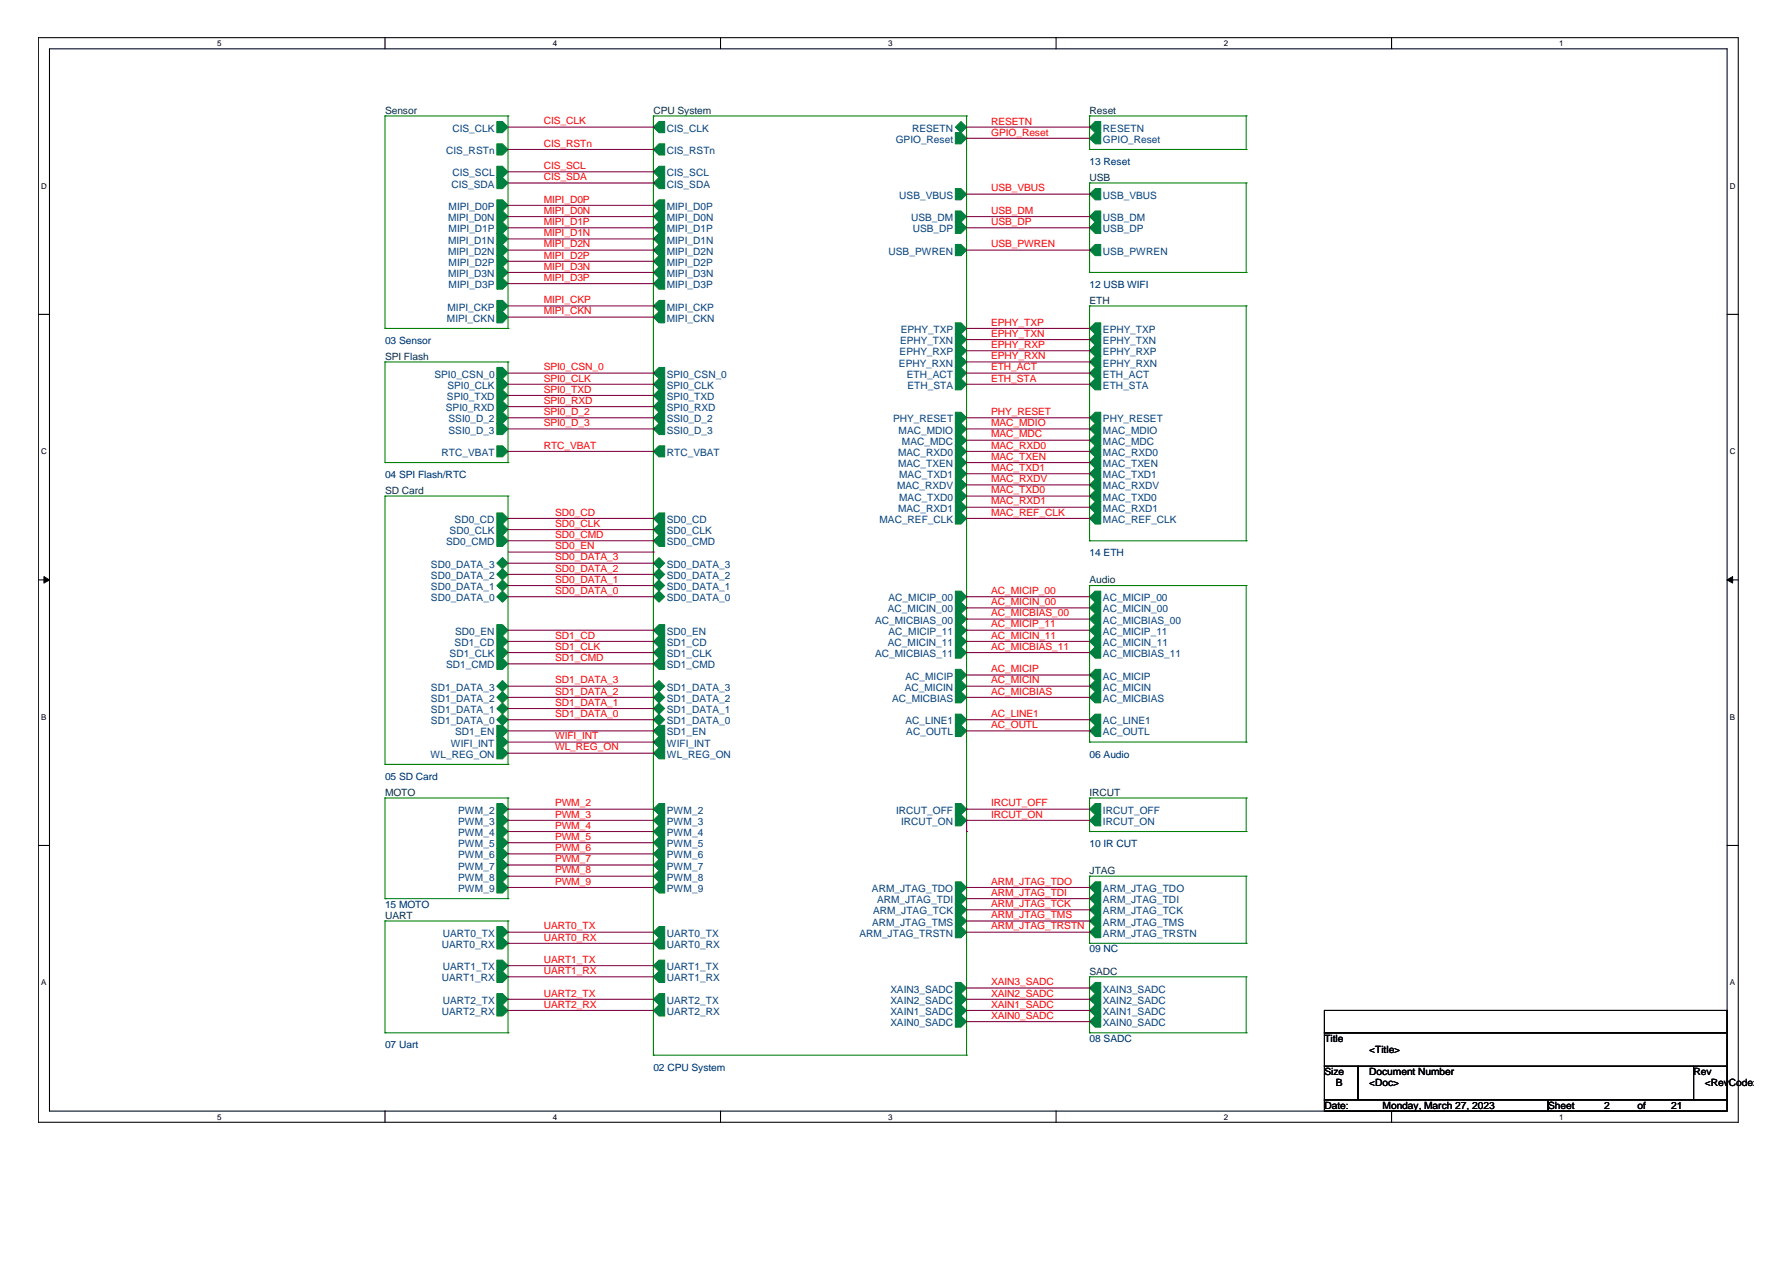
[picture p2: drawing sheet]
<svg xmlns="http://www.w3.org/2000/svg" width="297mm" height="210mm" viewBox="0 0 297 210" stroke-linecap="round" stroke-linejoin="round" font-family="sans-serif">
<path d="M6.3 6.2h281.8v179.9h-281.8zM8.2 8.1h278.1v176.1h-278.1z" fill="none" stroke="#000" stroke-width=".18"/>
<g fill="#fff">
<path d="M36 6.5h.7v1.4h-.7z"/>
<path d="M36 184.4h.7v1.5h-.7z"/>
</g>
<path d="M63.8 6.2v1.9M63.8 184.2v1.9" fill="none" stroke="#000" stroke-width=".18"/>
<g fill="#fff">
<path d="M91.6 6.5h.8v1.4h-.8z"/>
<path d="M91.6 184.4h.8v1.5h-.8z"/>
</g>
<path d="M119.4 6.2v1.9M119.4 184.2v1.9" fill="none" stroke="#000" stroke-width=".18"/>
<g fill="#fff">
<path d="M147.2 6.5h.8v1.4h-.8z"/>
<path d="M147.2 184.4h.8v1.5h-.8z"/>
</g>
<path d="M175 6.2v1.9M175 184.2v1.9" fill="none" stroke="#000" stroke-width=".18"/>
<g fill="#fff">
<path d="M202.8 6.5h.8v1.4h-.8z"/>
<path d="M202.8 184.4h.8v1.5h-.8z"/>
</g>
<path d="M230.7 6.2v1.9M230.7 184.2v1.9" fill="none" stroke="#000" stroke-width=".18"/>
<g fill="#fff">
<path d="M258.5 6.5h.7v1.4h-.7z"/>
<path d="M258.5 184.4h.7v1.5h-.7z"/>
<path d="M6.8 30.1h1v1.5h-1z"/>
<path d="M286.8 30.1h.9v1.5h-.9z"/>
<path d="M6.8 74.2h1v1.4h-1z"/>
<path d="M286.8 74.2h.9v1.4h-.9z"/>
</g>
<path d="M6.3 52.1h1.9M286.3 52.1h1.8" fill="none" stroke="#000" stroke-width=".18"/>
<g fill="#fff">
<path d="M6.8 118.2h.9v1.4h-.9z"/>
<path d="M286.8 118.2h.9v1.4h-.9z"/>
</g>
<path d="M6.3 96.1h1.9M286.3 96.1h1.8" fill="none" stroke="#000" stroke-width=".18"/>
<g fill="#000" stroke="#000" stroke-width=".17">
<path d="M7.3 95.6l.9 .5-.9 .6z" fill-rule="evenodd"/>
<path d="M286.3 96.1l.9-.5v1.1z" fill-rule="evenodd"/>
</g>
<g fill="#fff">
<path d="M6.8 162.2h.9v1.5h-.9z"/>
<path d="M286.8 162.2h.9v1.5h-.9z"/>
</g>
<path d="M6.3 140.2h1.9M286.3 140.2h1.8M219.5 167.5h66.8v3.7h-66.8zM219.5 171.2h66.8v5.6h-66.8zM219.5 176.8h5.6v5.6h-5.6zM225.1 176.8h55.6v5.6h-55.6zM280.7 176.8h5.6v5.6h-5.6zM219.5 182.4h37.1v1.8h-37.1zM256.6 182.4h29.7v1.8h-29.7z" fill="none" stroke="#000" stroke-width=".18"/>
<g fill="#008040" stroke="#008040" stroke-width=".18">
<path d="M181.5 153.6h1v1.9h-1l-.9-.9z" fill-rule="evenodd"/>
<path d="M181.5 151.8h1v1.8h-1l-.9-.9z" fill-rule="evenodd"/>
<path d="M181.5 149.9h1v1.9h-1l-.9-1z" fill-rule="evenodd"/>
<path d="M181.5 148.1h1v1.8h-1l-.9-.9z" fill-rule="evenodd"/>
<path d="M181.5 146.2h1v1.9h-1l-.9-1z" fill-rule="evenodd"/>
<path d="M82.4 20.1h.9l.9 1-.9 .9h-.9z" fill-rule="evenodd"/>
<path d="M82.4 33.1h.9l.9 .9-.9 1h-.9z" fill-rule="evenodd"/>
<path d="M82.4 23.8h.9l.9 1-.9 .9h-.9z" fill-rule="evenodd"/>
<path d="M82.4 27.6h.9l.9 .9-.9 .9h-.9z" fill-rule="evenodd"/>
<path d="M82.4 29.4h.9l.9 .9-.9 1h-.9z" fill-rule="evenodd"/>
<path d="M82.4 35h.9l.9 .9-.9 .9h-.9z" fill-rule="evenodd"/>
<path d="M82.4 36.8h.9l.9 1-.9 .9h-.9z" fill-rule="evenodd"/>
<path d="M82.4 38.7h.9l.9 .9-.9 .9h-.9z" fill-rule="evenodd"/>
<path d="M82.4 40.5h.9l.9 1-.9 .9h-.9z" fill-rule="evenodd"/>
<path d="M82.4 42.4h.9l.9 .9-.9 .9h-.9z" fill-rule="evenodd"/>
<path d="M82.4 44.2h.9l.9 1-.9 .9h-.9z" fill-rule="evenodd"/>
<path d="M82.4 46.1h.9l.9 .9-.9 1h-.9z" fill-rule="evenodd"/>
<path d="M82.4 51.7h.9l.9 .9-.9 .9h-.9z" fill-rule="evenodd"/>
<path d="M82.4 49.8h.9l.9 .9-.9 1h-.9z" fill-rule="evenodd"/>
<path d="M180.6 86l.9-1h1v1.9h-1z" fill-rule="evenodd"/>
<path d="M180.6 84.1l.9-.9h1v1.8h-1z" fill-rule="evenodd"/>
<path d="M181.5 81.3h1v1.9h-1l-.9-.9z" fill-rule="evenodd"/>
<path d="M181.5 79.5h1v1.8h-1l-.9-.9z" fill-rule="evenodd"/>
<path d="M181.5 77.6h1v1.9h-1l-.9-1z" fill-rule="evenodd"/>
<path d="M181.5 75.8h1v1.8h-1l-.9-.9z" fill-rule="evenodd"/>
<path d="M181.5 73.9h1v1.9h-1l-.9-1z" fill-rule="evenodd"/>
<path d="M181.5 72.1h1v1.8h-1l-.9-.9z" fill-rule="evenodd"/>
<path d="M180.6 71.1l.9-.9h1v1.9h-1z" fill-rule="evenodd"/>
<path d="M180.6 69.3l.9-.9h1v1.8h-1z" fill-rule="evenodd"/>
<path d="M181.5 62.8h1v1.8h-1l-.9-.9z" fill-rule="evenodd"/>
<path d="M181.5 60.9h1v1.9h-1l-.9-.9z" fill-rule="evenodd"/>
<path d="M181.5 59.1h1v1.8h-1l-.9-.9z" fill-rule="evenodd"/>
<path d="M181.5 57.2h1v1.9h-1l-.9-.9z" fill-rule="evenodd"/>
<path d="M181.5 55.4h1v1.8h-1l-.9-.9z" fill-rule="evenodd"/>
<path d="M181.5 53.5h1v1.9h-1l-.9-.9z" fill-rule="evenodd"/>
<path d="M181.5 135.1h1v1.8h-1l-.9-.9z" fill-rule="evenodd"/>
<path d="M181.5 133.2h1v1.9h-1l-.9-.9z" fill-rule="evenodd"/>
<path d="M181.5 168.5h1v1.8h-1l-.9-.9z" fill-rule="evenodd"/>
<path d="M181.5 166.6h1v1.9h-1l-.9-1z" fill-rule="evenodd"/>
<path d="M181.5 164.7h1v1.9h-1l-.9-.9z" fill-rule="evenodd"/>
<path d="M180.6 163.8l.9-.9h1v1.8h-1z" fill-rule="evenodd"/>
<path d="M83.3 98l.9 .9-.9 1-.9-1z" fill-rule="evenodd"/>
<path d="M82.4 85h.9l.9 1-.9 .9h-.9z" fill-rule="evenodd"/>
<path d="M82.4 86.9h.9l.9 .9-.9 .9h-.9z" fill-rule="evenodd"/>
<path d="M82.4 88.7h.9l.9 1-.9 .9h-.9z" fill-rule="evenodd"/>
<path d="M83.3 96.1l.9 1-.9 .9-.9-.9z" fill-rule="evenodd"/>
<path d="M83.3 94.3l.9 .9-.9 .9-.9-.9z" fill-rule="evenodd"/>
<path d="M83.3 92.4l.9 1-.9 .9-.9-.9z" fill-rule="evenodd"/>
<path d="M82.4 119.3l.9-.9 .9 .9-.9 1z" fill-rule="evenodd"/>
<path d="M82.4 105.4h.9l.9 .9-.9 1h-.9z" fill-rule="evenodd"/>
<path d="M82.4 107.3h.9l.9 .9-.9 .9h-.9z" fill-rule="evenodd"/>
<path d="M82.4 109.1h.9l.9 1-.9 .9h-.9z" fill-rule="evenodd"/>
<path d="M82.4 117.5l.9-1 .9 1-.9 .9z" fill-rule="evenodd"/>
<path d="M82.4 115.6l.9-.9 .9 .9-.9 .9z" fill-rule="evenodd"/>
<path d="M82.4 113.8l.9-1 .9 1-.9 .9z" fill-rule="evenodd"/>
<path d="M82.4 122.1h.9l.9 .9-.9 1h-.9z" fill-rule="evenodd"/>
<path d="M82.4 124h.9l.9 .9-.9 .9h-.9z" fill-rule="evenodd"/>
<path d="M82.4 120.3h.9l.9 .9-.9 .9h-.9z" fill-rule="evenodd"/>
<path d="M82.4 103.6h.9l.9 .9-.9 .9h-.9z" fill-rule="evenodd"/>
<path d="M181.5 20.1h1v1.9h-1l-.9-.9z" fill-rule="evenodd"/>
<path d="M181.5 22h1v1.8h-1l-.9-.9z" fill-rule="evenodd"/>
<path d="M82.4 153.6h.9l.9 1-.9 .9h-.9z" fill-rule="evenodd"/>
<path d="M82.4 159.2h.9l.9 .9-.9 .9h-.9z" fill-rule="evenodd"/>
<path d="M82.4 164.7h.9l.9 1-.9 .9h-.9z" fill-rule="evenodd"/>
<path d="M82.4 155.5h.9l.9 .9-.9 .9h-.9z" fill-rule="evenodd"/>
<path d="M82.4 161h.9l.9 1-.9 .9h-.9z" fill-rule="evenodd"/>
<path d="M82.4 166.6h.9l.9 .9-.9 1h-.9z" fill-rule="evenodd"/>
<path d="M181.5 35h1v1.8h-1l-.9-.9z" fill-rule="evenodd"/>
<path d="M180.6 32.2l.9-.9h1v1.8h-1z" fill-rule="evenodd"/>
<path d="M181.5 36.8h1v1.9h-1l-.9-.9z" fill-rule="evenodd"/>
<path d="M181.5 40.5h1v1.9h-1l-.9-.9z" fill-rule="evenodd"/>
<path d="M159.3 20.1l.9 1-.9 .9-.9-.9z" fill-rule="evenodd"/>
<path d="M158.4 35h.9l.9 .9-.9 .9h-.9z" fill-rule="evenodd"/>
<path d="M108.3 45.2l.9-1h1v1.9h-1z" fill-rule="evenodd"/>
<path d="M158.4 120.3h.9l.9 .9-.9 .9h-.9z" fill-rule="evenodd"/>
<path d="M158.4 31.3h.9l.9 .9-.9 .9h-.9z" fill-rule="evenodd"/>
<path d="M108.3 41.5l.9-1h1v1.9h-1z" fill-rule="evenodd"/>
<path d="M108.3 28.5l.9-.9h1v1.8h-1z" fill-rule="evenodd"/>
<path d="M108.3 47l.9-.9h1v1.9h-1z" fill-rule="evenodd"/>
<path d="M108.3 39.6l.9-.9h1v1.8h-1z" fill-rule="evenodd"/>
<path d="M109.2 23.8h1v1.9h-1l-.9-.9z" fill-rule="evenodd"/>
<path d="M158.4 36.8h.9l.9 1-.9 .9h-.9z" fill-rule="evenodd"/>
<path d="M108.3 43.3l.9-.9h1v1.8h-1z" fill-rule="evenodd"/>
<path d="M108.3 35.9l.9-.9h1v1.8h-1z" fill-rule="evenodd"/>
<path d="M158.4 62.8h.9l.9 .9-.9 .9h-.9z" fill-rule="evenodd"/>
<path d="M158.4 162.9h.9l.9 .9-.9 .9h-.9z" fill-rule="evenodd"/>
<path d="M108.3 37.8l.9-1h1v1.9h-1z" fill-rule="evenodd"/>
<path d="M158.4 60.9h.9l.9 1-.9 .9h-.9z" fill-rule="evenodd"/>
<path d="M158.4 164.7h.9l.9 1-.9 .9h-.9z" fill-rule="evenodd"/>
<path d="M108.3 34l.9-.9h1v1.9h-1z" fill-rule="evenodd"/>
<path d="M158.4 40.5h.9l.9 1-.9 .9h-.9z" fill-rule="evenodd"/>
<path d="M158.4 166.6h.9l.9 .9-.9 1h-.9z" fill-rule="evenodd"/>
<path d="M108.3 30.3l.9-.9h1v1.9h-1z" fill-rule="evenodd"/>
<path d="M158.4 168.5h.9l.9 .9-.9 .9h-.9z" fill-rule="evenodd"/>
<path d="M158.4 59.1h.9l.9 .9-.9 .9h-.9z" fill-rule="evenodd"/>
<path d="M158.4 114.7h.9l.9 .9-.9 .9h-.9z" fill-rule="evenodd"/>
<path d="M109.2 20.1h1v1.9h-1l-.9-.9z" fill-rule="evenodd"/>
<path d="M158.4 57.2h.9l.9 1-.9 .9h-.9z" fill-rule="evenodd"/>
<path d="M158.4 55.4h.9l.9 .9-.9 .9h-.9z" fill-rule="evenodd"/>
<path d="M108.3 50.7l.9-.9h1v1.9h-1z" fill-rule="evenodd"/>
<path d="M158.4 112.8h.9l.9 1-.9 .9h-.9z" fill-rule="evenodd"/>
<path d="M158.4 53.5h.9l.9 1-.9 .9h-.9z" fill-rule="evenodd"/>
<path d="M158.4 118.4h.9l.9 .9-.9 1h-.9z" fill-rule="evenodd"/>
<path d="M158.4 111h.9l.9 .9-.9 .9h-.9z" fill-rule="evenodd"/>
<path d="M108.3 115.6l.9-.9 1 .9-1 .9z" fill-rule="evenodd"/>
<path d="M158.4 151.8h.9l.9 .9-.9 .9h-.9z" fill-rule="evenodd"/>
<path d="M158.4 73.9h.9l.9 .9-.9 1h-.9z" fill-rule="evenodd"/>
<path d="M108.3 113.8l.9-1 1 1-1 .9z" fill-rule="evenodd"/>
<path d="M109.2 164.7h1v1.9h-1l-.9-.9z" fill-rule="evenodd"/>
<path d="M108.3 89.7l.9-1h1v1.9h-1z" fill-rule="evenodd"/>
<path d="M158.4 68.4h.9l.9 .9-.9 .9h-.9z" fill-rule="evenodd"/>
<path d="M158.4 83.2h.9l.9 .9-.9 .9h-.9z" fill-rule="evenodd"/>
<path d="M108.3 110.1l.9-1h1v1.9h-1z" fill-rule="evenodd"/>
<path d="M108.3 160.1l.9-.9h1v1.8h-1z" fill-rule="evenodd"/>
<path d="M158.4 153.6h.9l.9 1-.9 .9h-.9z" fill-rule="evenodd"/>
<path d="M158.4 149.9h.9l.9 .9-.9 1h-.9z" fill-rule="evenodd"/>
<path d="M158.4 85h.9l.9 1-.9 .9h-.9z" fill-rule="evenodd"/>
<path d="M109.2 166.6h1v1.9h-1l-.9-1z" fill-rule="evenodd"/>
<path d="M109.2 153.6h1v1.9h-1l-.9-.9z" fill-rule="evenodd"/>
<path d="M158.4 72.1h.9l.9 .9-.9 .9h-.9z" fill-rule="evenodd"/>
<path d="M108.3 162l.9-1h1v1.9h-1z" fill-rule="evenodd"/>
<path d="M158.4 79.5h.9l.9 .9-.9 .9h-.9z" fill-rule="evenodd"/>
<path d="M109.2 155.5h1v1.8h-1l-.9-.9z" fill-rule="evenodd"/>
<path d="M158.4 146.2h.9l.9 .9-.9 1h-.9z" fill-rule="evenodd"/>
<path d="M108.3 74.8l.9-.9h1v1.9h-1z" fill-rule="evenodd"/>
<path d="M108.3 123l.9-.9h1v1.9h-1z" fill-rule="evenodd"/>
<path d="M108.3 69.3l.9-.9h1v1.8h-1z" fill-rule="evenodd"/>
<path d="M108.3 71.1l.9-.9h1v1.9h-1z" fill-rule="evenodd"/>
<path d="M108.3 61.9l.9-1h1v1.9h-1z" fill-rule="evenodd"/>
<path d="M109.2 133.2h1v1.9h-1l-.9-.9z" fill-rule="evenodd"/>
<path d="M109.2 135.1h1v1.8h-1l-.9-.9z" fill-rule="evenodd"/>
<path d="M108.3 87.8l.9-.9h1v1.8h-1z" fill-rule="evenodd"/>
<path d="M109.2 98l1 .9-1 1-.9-1z" fill-rule="evenodd"/>
<path d="M108.3 67.4l.9-.9h1v1.9h-1z" fill-rule="evenodd"/>
<path d="M108.3 108.2l.9-.9h1v1.8h-1z" fill-rule="evenodd"/>
<path d="M109.2 136.9h1v1.9h-1l-.9-.9z" fill-rule="evenodd"/>
<path d="M109.2 96.1l1 1-1 .9-.9-.9z" fill-rule="evenodd"/>
<path d="M158.4 75.8h.9l.9 .9-.9 .9h-.9z" fill-rule="evenodd"/>
<path d="M108.3 139.7l.9-.9h1v1.9h-1z" fill-rule="evenodd"/>
<path d="M109.2 94.3l1 .9-1 .9-.9-.9z" fill-rule="evenodd"/>
<path d="M108.3 65.6l.9-1h1v1.9h-1z" fill-rule="evenodd"/>
<path d="M158.4 70.2h.9l.9 .9-.9 1h-.9z" fill-rule="evenodd"/>
<path d="M108.3 141.6l.9-.9h1v1.8h-1z" fill-rule="evenodd"/>
<path d="M109.2 92.4l1 1-1 .9-.9-.9z" fill-rule="evenodd"/>
<path d="M108.3 143.4l.9-.9h1v1.9h-1z" fill-rule="evenodd"/>
<path d="M108.3 63.7l.9-.9h1v1.8h-1z" fill-rule="evenodd"/>
<path d="M108.3 145.3l.9-.9h1v1.8h-1z" fill-rule="evenodd"/>
<path d="M108.3 106.3l.9-.9h1v1.9h-1z" fill-rule="evenodd"/>
<path d="M108.3 119.3l.9-.9 1 .9-1 1z" fill-rule="evenodd"/>
<path d="M158.4 81.3h.9l.9 1-.9 .9h-.9z" fill-rule="evenodd"/>
<path d="M109.2 146.2h1v1.9h-1l-.9-1z" fill-rule="evenodd"/>
<path d="M108.3 124.9l.9-.9h1v1.8h-1z" fill-rule="evenodd"/>
<path d="M108.3 117.5l.9-1 1 1-1 .9z" fill-rule="evenodd"/>
<path d="M158.4 148.1h.9l.9 .9-.9 .9h-.9z" fill-rule="evenodd"/>
<path d="M108.3 86l.9-1h1v1.9h-1z" fill-rule="evenodd"/>
<path d="M158.4 77.6h.9l.9 .9-.9 1h-.9z" fill-rule="evenodd"/>
<path d="M108.3 52.6l.9-.9h1v1.8h-1z" fill-rule="evenodd"/>
<path d="M158.4 135.1h.9l.9 .9-.9 .9h-.9z" fill-rule="evenodd"/>
<path d="M158.4 133.2h.9l.9 1-.9 .9h-.9z" fill-rule="evenodd"/>
<path d="M158.4 22h.9l.9 .9-.9 .9h-.9z" fill-rule="evenodd"/>
<path d="M158.4 103.6h.9l.9 .9-.9 .9h-.9z" fill-rule="evenodd"/>
<path d="M158.4 98h.9l.9 .9-.9 1h-.9z" fill-rule="evenodd"/>
<path d="M158.4 105.4h.9l.9 .9-.9 1h-.9z" fill-rule="evenodd"/>
<path d="M158.4 99.9h.9l.9 .9-.9 .9h-.9z" fill-rule="evenodd"/>
<path d="M158.4 107.3h.9l.9 .9-.9 .9h-.9z" fill-rule="evenodd"/>
<path d="M158.4 101.7h.9l.9 .9-.9 1h-.9z" fill-rule="evenodd"/>
<path d="M108.3 121.2l.9-.9h1v1.8h-1z" fill-rule="evenodd"/>
<path d="M108.3 104.5l.9-.9h1v1.8h-1z" fill-rule="evenodd"/>
<path d="M180.6 121.2l.9-.9h1v1.8h-1z" fill-rule="evenodd"/>
<path d="M181.5 118.4h1v1.9h-1l-.9-1z" fill-rule="evenodd"/>
<path d="M181.5 112.8h1v1.9h-1l-.9-.9z" fill-rule="evenodd"/>
<path d="M181.5 111h1v1.8h-1l-.9-.9z" fill-rule="evenodd"/>
<path d="M181.5 114.7h1v1.8h-1l-.9-.9z" fill-rule="evenodd"/>
<path d="M180.6 104.5l.9-.9h1v1.8h-1z" fill-rule="evenodd"/>
<path d="M181.5 98h1v1.9h-1l-.9-1z" fill-rule="evenodd"/>
<path d="M180.6 106.3l.9-.9h1v1.9h-1z" fill-rule="evenodd"/>
<path d="M181.5 99.9h1v1.8h-1l-.9-.9z" fill-rule="evenodd"/>
<path d="M180.6 108.2l.9-.9h1v1.8h-1z" fill-rule="evenodd"/>
<path d="M180.6 102.6l.9-.9h1v1.9h-1z" fill-rule="evenodd"/>
<path d="M82.4 60.9h.9l.9 1-.9 .9h-.9z" fill-rule="evenodd"/>
<path d="M82.4 66.5h.9l.9 .9-.9 1h-.9z" fill-rule="evenodd"/>
<path d="M82.4 62.8h.9l.9 .9-.9 .9h-.9z" fill-rule="evenodd"/>
<path d="M82.4 64.6h.9l.9 1-.9 .9h-.9z" fill-rule="evenodd"/>
<path d="M82.4 68.4h.9l.9 .9-.9 .9h-.9z" fill-rule="evenodd"/>
<path d="M82.4 70.2h.9l.9 .9-.9 1h-.9z" fill-rule="evenodd"/>
<path d="M82.4 73.9h.9l.9 .9-.9 1h-.9z" fill-rule="evenodd"/>
<path d="M82.4 133.2h.9l.9 1-.9 .9h-.9z" fill-rule="evenodd"/>
<path d="M82.4 135.1h.9l.9 .9-.9 .9h-.9z" fill-rule="evenodd"/>
<path d="M82.4 136.9h.9l.9 1-.9 .9h-.9z" fill-rule="evenodd"/>
<path d="M82.4 138.8h.9l.9 .9-.9 1h-.9z" fill-rule="evenodd"/>
<path d="M82.4 140.7h.9l.9 .9-.9 .9h-.9z" fill-rule="evenodd"/>
<path d="M82.4 142.5h.9l.9 .9-.9 1h-.9z" fill-rule="evenodd"/>
<path d="M82.4 144.4h.9l.9 .9-.9 .9h-.9z" fill-rule="evenodd"/>
<path d="M82.4 146.2h.9l.9 .9-.9 1h-.9z" fill-rule="evenodd"/>
</g>
<g fill="none" stroke="#008000" stroke-width=".18">
<path d="M63.8 19.2h.1M63.8 19.2h20.4M63.8 19.2v35.3M84.2 19.2h.1M84.2 19.2v35.3M108.3 19.2h.1M108.3 19.2h51.9M108.3 19.2v155.7M160.2 19.2h.1M160.2 19.2v155.7M180.6 19.2h.1M180.6 19.2v5.6"/>
<path d="M180.6 19.2h26M206.6 19.2h.1M206.6 19.2v5.6M180.6 24.8h.1M180.6 30.3h.1M180.6 30.3v14.9M180.6 24.8h26M180.6 30.3h26M206.6 24.8h.1M206.6 30.3h.1M206.6 30.3v14.9M63.8 54.5h.1"/>
<path d="M63.8 54.5h20.4M84.2 54.5h.1M180.6 50.7h.1M180.6 45.2h.1M180.6 50.7v39M180.6 50.7h26M180.6 45.2h26M206.6 50.7h.1M206.6 45.2h.1M206.6 50.7v39M63.8 76.7h.1M63.8 60h.1"/>
<path d="M63.8 60v16.7M63.8 60h20.4M63.8 76.7h20.4M84.2 60h.1M84.2 76.7h.1M84.2 60v16.7M63.8 82.3h.1M63.8 82.3v44.4M63.8 82.3h20.4M84.2 82.3h.1M84.2 82.3v44.4M180.6 89.7h.1"/>
<path d="M180.6 97.1h.1M180.6 97.1v25.9M180.6 89.7h26M180.6 97.1h26M206.6 89.7h.1M206.6 97.1h.1M206.6 97.1v25.9M63.8 126.7h.1M63.8 132.3h.1M63.8 132.3v16.7M63.8 132.3h20.4M63.8 126.7h20.4"/>
<path d="M84.2 126.7h.1M84.2 132.3h.1M84.2 132.3v16.7M180.6 137.9h.1M180.6 132.3h.1M180.6 123h.1M180.6 132.3v5.6M180.6 132.3h26M180.6 137.9h26M180.6 123h26M206.6 132.3h.1M206.6 137.9h.1"/>
<path d="M206.6 123h.1M206.6 132.3v5.6M63.8 152.7h.1M63.8 149h.1M63.8 152.7v18.5M63.8 152.7h20.4M63.8 149h20.4M84.2 152.7h.1M84.2 149h.1M84.2 152.7v18.5M180.6 156.4h.1M180.6 145.3h.1"/>
<path d="M180.6 145.3h26M180.6 156.4h26M180.6 145.3v11.1M206.6 145.3h.1M206.6 156.4h.1M206.6 145.3v11.1M63.8 171.2h.1M63.8 171.2h20.4M84.2 171.2h.1M108.3 174.9h.1M108.3 174.9h51.9M160.2 174.9h.1"/>
<path d="M180.6 171.2h.1M180.6 162h.1M180.6 162v9.2M180.6 162h26M180.6 171.2h26M206.6 162h.1M206.6 171.2h.1M206.6 162v9.2"/>
</g>
<g fill="none" stroke="#800040" stroke-width=".18">
<path d="M84.2 21.1h24.1M84.2 24.8h24.1M84.2 28.5h24.1M84.2 30.3h24.1M84.2 34h24.1M84.2 35.9h24.1M84.2 37.8h24.1M84.2 39.6h24.1M108.3 21.1h.1M108.3 24.8h.1M108.3 28.5h.1M108.3 30.3h.1"/>
<path d="M108.3 34h.1M108.3 35.9h.1M108.3 37.8h.1M108.3 39.6h.1M160.2 22.9h.1M160.2 21.1h20.4M160.2 35.9h20.4M160.2 37.8h20.4M160.2 22.9h20.4M160.2 32.2h20.4M180.6 21.1h.1M180.6 32.2h.1"/>
<path d="M180.6 35.9h.1M180.6 37.8h.1M84.2 45.2h24.1M84.2 47h24.1M84.2 41.5h24.1M84.2 43.3h24.1M84.2 50.7h24.1M84.2 52.6h24.1M108.3 45.2h.1M108.3 47h.1M108.3 41.5h.1M108.3 43.3h.1"/>
<path d="M108.3 50.7h.1M108.3 52.6h.1M160.2 41.5h20.4M160.2 54.5h20.4M160.2 56.3h20.4M160.2 58.2h20.4M180.6 41.5h.1M180.6 54.5h.1M180.6 56.3h.1M180.6 58.2h.1M84.2 65.6h24.1M84.2 67.4h24.1"/>
<path d="M84.2 69.3h24.1M84.2 61.9h24.1M84.2 63.7h24.1M84.2 71.1h24.1M84.2 74.8h24.1M108.3 65.6h.1M108.3 67.4h.1M108.3 69.3h.1M108.3 61.9h.1M108.3 63.7h.1M108.3 71.1h.1M108.3 74.8h.1"/>
<path d="M160.2 69.3h20.4M160.2 61.9h20.4M160.2 63.7h20.4M160.2 71.1h20.4M160.2 74.8h20.4M160.2 60h20.4M160.2 73h20.4M160.2 76.7h20.4M160.2 78.5h20.4M180.6 60h.1M180.6 61.9h.1M180.6 63.7h.1"/>
<path d="M180.6 69.3h.1M180.6 71.1h.1M180.6 73h.1M180.6 74.8h.1M180.6 76.7h.1M180.6 78.5h.1M84.2 89.7h24.1M84.2 91.5h24.1M84.2 93.4h24.1M84.2 86h24.1M84.2 87.8h24.1M84.2 95.2h24.1"/>
<path d="M84.2 97.1h24.1M84.2 98.9h24.1M108.3 89.7h.1M108.3 91.5h.1M108.3 93.4h.1M108.3 86h.1M108.3 87.8h.1M108.3 95.2h.1M108.3 97.1h.1M108.3 98.9h.1M160.2 98.9h.1M160.2 86h20.4"/>
<path d="M160.2 98.9h20.4M160.2 80.4h20.4M160.2 82.3h20.4M160.2 84.1h20.4M180.6 80.4h.1M180.6 82.3h.1M180.6 84.1h.1M180.6 86h.1M84.2 106.3h24.1M84.2 108.2h24.1M84.2 110.1h24.1M84.2 113.8h24.1"/>
<path d="M84.2 115.6h24.1M84.2 117.5h24.1M84.2 119.3h24.1M84.2 104.5h24.1M108.3 106.3h.1M108.3 108.2h.1M108.3 110.1h.1M108.3 113.8h.1M108.3 115.6h.1M108.3 117.5h.1M108.3 119.3h.1M108.3 104.5h.1"/>
<path d="M160.2 100.8h.1M160.2 102.6h.1M160.2 104.5h.1M160.2 106.3h.1M160.2 108.2h.1M160.2 106.3h20.4M160.2 108.2h20.4M160.2 113.8h20.4M160.2 115.6h20.4M160.2 119.3h20.4M160.2 100.8h20.4M160.2 102.6h20.4"/>
<path d="M160.2 104.5h20.4M160.2 111.9h20.4M180.6 111.9h.1M180.6 113.8h.1M180.6 115.6h.1M180.6 119.3h.1M84.2 134.2h.1M84.2 136h.1M84.2 137.9h.1M84.2 139.7h.1M84.2 123h24.1M84.2 124.9h24.1"/>
<path d="M84.2 134.2h24.1M84.2 136h24.1M84.2 137.9h24.1M84.2 139.7h24.1M84.2 121.2h24.1M108.3 123h.1M108.3 124.9h.1M108.3 121.2h.1M160.2 134.2h.1M160.2 136h.1M160.2 137.9h.1M160.2 134.2h20.4"/>
<path d="M160.2 136h20.4M160.2 121.2h20.4M160.2 136v1.9M180.6 121.2h.1M84.2 141.6h.1M84.2 143.4h.1M84.2 145.3h.1M84.2 147.1h.1M84.2 154.6h.1M84.2 156.4h.1M84.2 141.6h24.1M84.2 143.4h24.1"/>
<path d="M84.2 145.3h24.1M84.2 147.1h24.1M84.2 154.6h24.1M84.2 156.4h24.1M160.2 147.1h20.4M160.2 149h20.4M160.2 150.8h20.4M160.2 152.7h20.4M160.2 154.6h20.4M180.6 147.1h.1M180.6 149h.1M180.6 150.8h.1"/>
<path d="M180.6 152.7h.1M180.6 154.6h.1M84.2 160.1h.1M84.2 165.7h.1M84.2 162h.1M84.2 167.5h.1M84.2 165.7h24.1M84.2 167.5h24.1M84.2 160.1h24.1M84.2 162h24.1M160.2 163.8h20.4M160.2 165.7h20.4"/>
<path d="M160.2 167.5h20.4M160.2 169.4h20.4M180.6 163.8h.1M180.6 165.7h.1M180.6 167.5h.1M180.6 169.4h.1"/>
</g>
<g font-size="1.7" fill="#004040">
<text x="63.8" y="18.9">Sensor</text>
<text x="108.3" y="18.9">CPU System</text>
<text x="180.6" y="18.9">Reset</text>
<text x="180.6" y="30">USB</text>
<text x="180.6" y="50.4">ETH</text>
<text x="63.8" y="59.6">SPI Flash</text>
<text x="63.8" y="81.9">SD Card</text>
<text x="180.6" y="96.7">Audio</text>
<text x="63.8" y="131.9">MOTO</text>
<text x="180.6" y="131.9">IRCUT</text>
<text x="180.6" y="144.9">JTAG</text>
<text x="63.8" y="152.3">UART</text>
<text x="180.6" y="161.6">SADC</text>
</g>
<g font-size="1.7" fill="#004080">
<text x="75" y="21.8">CIS_CLK</text>
<text x="110.5" y="21.8">CIS_CLK</text>
<text x="148.5" y="23.7">GPIO_Reset</text>
<text x="151.2" y="21.8">RESETN</text>
<text x="182.8" y="21.8">RESETN</text>
<text x="182.8" y="23.7">GPIO_Reset</text>
<text x="74" y="25.5">CIS_RSTn</text>
<text x="75" y="29.2">CIS_SCL</text>
<text x="110.5" y="29.2">CIS_SCL</text>
<text x="110.5" y="25.5">CIS_RSTn</text>
<text x="74.4" y="34.8">MIPI_D0P</text>
<text x="74.8" y="31.1">CIS_SDA</text>
<text x="110.5" y="34.8">MIPI_D0P</text>
<text x="110.5" y="31.1">CIS_SDA</text>
<text x="149.1" y="32.9">USB_VBUS</text>
<text x="182.8" y="32.9">USB_VBUS</text>
<text x="74.3" y="36.7">MIPI_D0N</text>
<text x="74.3" y="40.4">MIPI_D1N</text>
<text x="74.4" y="38.5">MIPI_D1P</text>
<text x="110.5" y="40.4">MIPI_D1N</text>
<text x="110.5" y="36.7">MIPI_D0N</text>
<text x="110.5" y="38.5">MIPI_D1P</text>
<text x="151" y="36.7">USB_DM</text>
<text x="151.3" y="38.5">USB_DP</text>
<text x="182.8" y="36.7">USB_DM</text>
<text x="182.8" y="38.5">USB_DP</text>
<text x="74.3" y="42.2">MIPI_D2N</text>
<text x="74.3" y="45.9">MIPI_D3N</text>
<text x="74.4" y="44.1">MIPI_D2P</text>
<text x="74.4" y="47.8">MIPI_D3P</text>
<text x="110.5" y="45.9">MIPI_D3N</text>
<text x="110.5" y="42.2">MIPI_D2N</text>
<text x="110.5" y="47.8">MIPI_D3P</text>
<text x="110.5" y="44.1">MIPI_D2P</text>
<text x="147.3" y="42.2">USB_PWREN</text>
<text x="182.8" y="42.2">USB_PWREN</text>
<text x="74.1" y="53.3">MIPI_CKN</text>
<text x="74.2" y="51.5">MIPI_CKP</text>
<text x="110.5" y="51.5">MIPI_CKP</text>
<text x="110.5" y="53.3">MIPI_CKN</text>
<text x="149.1" y="58.9">EPHY_RXP</text>
<text x="149.2" y="57.1">EPHY_TXN</text>
<text x="149.3" y="55.2">EPHY_TXP</text>
<text x="182.8" y="58.9">EPHY_RXP</text>
<text x="182.8" y="57.1">EPHY_TXN</text>
<text x="182.8" y="55.2">EPHY_TXP</text>
<text x="72" y="62.6">SPI0_CSN_0</text>
<text x="74.2" y="64.5">SPI0_CLK</text>
<text x="110.5" y="62.6">SPI0_CSN_0</text>
<text x="110.5" y="64.5">SPI0_CLK</text>
<text x="149" y="60.8">EPHY_RXN</text>
<text x="150.3" y="62.6">ETH_ACT</text>
<text x="150.4" y="64.5">ETH_STA</text>
<text x="182.8" y="64.5">ETH_STA</text>
<text x="182.8" y="62.6">ETH_ACT</text>
<text x="182.8" y="60.8">EPHY_RXN</text>
<text x="73.9" y="68.2">SPI0_RXD</text>
<text x="74.1" y="66.3">SPI0_TXD</text>
<text x="74.3" y="70">SSI0_D_2</text>
<text x="74.3" y="71.9">SSI0_D_3</text>
<text x="110.5" y="70">SSI0_D_2</text>
<text x="110.5" y="71.9">SSI0_D_3</text>
<text x="110.5" y="68.2">SPI0_RXD</text>
<text x="110.5" y="66.3">SPI0_TXD</text>
<text x="148.1" y="70">PHY_RESET</text>
<text x="149" y="71.9">MAC_MDIO</text>
<text x="182.8" y="71.9">MAC_MDIO</text>
<text x="182.8" y="70">PHY_RESET</text>
<text x="73.2" y="75.6">RTC_VBAT</text>
<text x="110.5" y="75.6">RTC_VBAT</text>
<text x="148.9" y="75.6">MAC_RXD0</text>
<text x="148.9" y="77.5">MAC_TXEN</text>
<text x="149.5" y="73.7">MAC_MDC</text>
<text x="182.8" y="77.5">MAC_TXEN</text>
<text x="182.8" y="75.6">MAC_RXD0</text>
<text x="182.8" y="73.7">MAC_MDC</text>
<text x="148.7" y="81.2">MAC_RXDV</text>
<text x="149" y="83">MAC_TXD0</text>
<text x="149" y="79.3">MAC_TXD1</text>
<text x="182.8" y="83">MAC_TXD0</text>
<text x="182.8" y="81.2">MAC_RXDV</text>
<text x="182.8" y="79.3">MAC_TXD1</text>
<text x="74.5" y="88.6">SD0_CLK</text>
<text x="75.4" y="86.7">SD0_CD</text>
<text x="110.5" y="88.6">SD0_CLK</text>
<text x="110.5" y="86.7">SD0_CD</text>
<text x="145.8" y="86.7">MAC_REF_CLK</text>
<text x="148.9" y="84.9">MAC_RXD1</text>
<text x="182.8" y="86.7">MAC_REF_CLK</text>
<text x="182.8" y="84.9">MAC_RXD1</text>
<text x="71.4" y="96">SD0_DATA_2</text>
<text x="71.4" y="94.1">SD0_DATA_3</text>
<text x="74" y="90.4">SD0_CMD</text>
<text x="110.5" y="90.4">SD0_CMD</text>
<text x="110.5" y="96">SD0_DATA_2</text>
<text x="110.5" y="94.1">SD0_DATA_3</text>
<text x="71.4" y="99.7">SD0_DATA_0</text>
<text x="71.4" y="97.8">SD0_DATA_1</text>
<text x="110.5" y="99.7">SD0_DATA_0</text>
<text x="110.5" y="97.8">SD0_DATA_1</text>
<text x="147.2" y="101.5">AC_MICIN_00</text>
<text x="147.3" y="99.7">AC_MICIP_00</text>
<text x="182.8" y="99.7">AC_MICIP_00</text>
<text x="182.8" y="101.5">AC_MICIN_00</text>
<text x="75.4" y="107.1">SD1_CD</text>
<text x="75.5" y="105.3">SD0_EN</text>
<text x="110.5" y="107.1">SD1_CD</text>
<text x="110.5" y="105.3">SD0_EN</text>
<text x="145.1" y="103.4">AC_MICBIAS_00</text>
<text x="147.2" y="107.1">AC_MICIN_11</text>
<text x="147.3" y="105.3">AC_MICIP_11</text>
<text x="182.8" y="105.3">AC_MICIP_11</text>
<text x="182.8" y="107.1">AC_MICIN_11</text>
<text x="182.8" y="103.4">AC_MICBIAS_00</text>
<text x="74" y="110.8">SD1_CMD</text>
<text x="74.5" y="109">SD1_CLK</text>
<text x="110.5" y="110.8">SD1_CMD</text>
<text x="110.5" y="109">SD1_CLK</text>
<text x="145.1" y="109">AC_MICBIAS_11</text>
<text x="150.1" y="112.7">AC_MICIP</text>
<text x="182.8" y="112.7">AC_MICIP</text>
<text x="182.8" y="109">AC_MICBIAS_11</text>
<text x="71.4" y="118.2">SD1_DATA_1</text>
<text x="71.4" y="116.4">SD1_DATA_2</text>
<text x="71.4" y="114.5">SD1_DATA_3</text>
<text x="110.5" y="116.4">SD1_DATA_2</text>
<text x="110.5" y="114.5">SD1_DATA_3</text>
<text x="110.5" y="118.2">SD1_DATA_1</text>
<text x="147.9" y="116.4">AC_MICBIAS</text>
<text x="150" y="114.5">AC_MICIN</text>
<text x="182.8" y="114.5">AC_MICIN</text>
<text x="182.8" y="116.4">AC_MICBIAS</text>
<text x="71.3" y="125.6">WL_REG_ON</text>
<text x="71.4" y="120.1">SD1_DATA_0</text>
<text x="74.7" y="123.8">WIFI_INT</text>
<text x="75.5" y="121.9">SD1_EN</text>
<text x="110.5" y="123.8">WIFI_INT</text>
<text x="110.5" y="120.1">SD1_DATA_0</text>
<text x="110.5" y="125.6">WL_REG_ON</text>
<text x="110.5" y="121.9">SD1_EN</text>
<text x="150.1" y="120.1">AC_LINE1</text>
<text x="150.2" y="121.9">AC_OUTL</text>
<text x="182.8" y="121.9">AC_OUTL</text>
<text x="182.8" y="120.1">AC_LINE1</text>
<text x="75.9" y="134.9">PWM_2</text>
<text x="75.9" y="136.8">PWM_3</text>
<text x="110.5" y="134.9">PWM_2</text>
<text x="110.5" y="136.8">PWM_3</text>
<text x="148.6" y="134.9">IRCUT_OFF</text>
<text x="149.4" y="136.8">IRCUT_ON</text>
<text x="182.8" y="136.8">IRCUT_ON</text>
<text x="182.8" y="134.9">IRCUT_OFF</text>
<text x="75.9" y="138.6">PWM_4</text>
<text x="75.9" y="140.5">PWM_5</text>
<text x="75.9" y="142.3">PWM_6</text>
<text x="110.5" y="138.6">PWM_4</text>
<text x="110.5" y="140.5">PWM_5</text>
<text x="110.5" y="142.3">PWM_6</text>
<text x="75.9" y="144.2">PWM_7</text>
<text x="75.9" y="146">PWM_8</text>
<text x="75.9" y="147.9">PWM_9</text>
<text x="110.5" y="144.2">PWM_7</text>
<text x="110.5" y="146">PWM_8</text>
<text x="110.5" y="147.9">PWM_9</text>
<text x="144.5" y="147.9">ARM_JTAG_TDO</text>
<text x="145.4" y="149.8">ARM_JTAG_TDI</text>
<text x="182.8" y="149.8">ARM_JTAG_TDI</text>
<text x="182.8" y="147.9">ARM_JTAG_TDO</text>
<text x="73.4" y="155.3">UART0_TX</text>
<text x="110.5" y="155.3">UART0_TX</text>
<text x="142.5" y="155.3">ARM_JTAG_TRSTN</text>
<text x="144.6" y="153.5">ARM_JTAG_TMS</text>
<text x="144.7" y="151.6">ARM_JTAG_TCK</text>
<text x="182.8" y="155.3">ARM_JTAG_TRSTN</text>
<text x="182.8" y="153.5">ARM_JTAG_TMS</text>
<text x="182.8" y="151.6">ARM_JTAG_TCK</text>
<text x="73.2" y="157.2">UART0_RX</text>
<text x="73.4" y="160.9">UART1_TX</text>
<text x="110.5" y="160.9">UART1_TX</text>
<text x="110.5" y="157.2">UART0_RX</text>
<text x="73.2" y="162.7">UART1_RX</text>
<text x="73.4" y="166.4">UART2_TX</text>
<text x="110.5" y="166.4">UART2_TX</text>
<text x="110.5" y="162.7">UART1_RX</text>
<text x="147.6" y="164.6">XAIN3_SADC</text>
<text x="147.6" y="166.4">XAIN2_SADC</text>
<text x="182.8" y="166.4">XAIN2_SADC</text>
<text x="182.8" y="164.6">XAIN3_SADC</text>
<text x="73.2" y="168.3">UART2_RX</text>
<text x="110.5" y="168.3">UART2_RX</text>
<text x="147.6" y="168.3">XAIN1_SADC</text>
<text x="147.6" y="170.1">XAIN0_SADC</text>
<text x="182.8" y="170.1">XAIN0_SADC</text>
<text x="182.8" y="168.3">XAIN1_SADC</text>
</g>
<g font-size="1.7" fill="#f00">
<text x="90.1" y="20.6">CIS_CLK</text>
<text x="164.3" y="22.5">GPIO_Reset</text>
<text x="164.3" y="20.7">RESETN</text>
<text x="90.1" y="24.3">CIS_RSTn</text>
<text x="90.1" y="28">CIS_SCL</text>
<text x="90.1" y="29.9">CIS_SDA</text>
<text x="90.1" y="33.6">MIPI_D0P</text>
<text x="90.1" y="35.5">MIPI_D0N</text>
<text x="164.3" y="31.7">USB_VBUS</text>
<text x="164.3" y="35.5">USB_DM</text>
<text x="90.1" y="37.3">MIPI_D1P</text>
<text x="90.1" y="39.2">MIPI_D1N</text>
<text x="90.1" y="41">MIPI_D2N</text>
<text x="164.3" y="37.3">USB_DP</text>
<text x="164.3" y="41">USB_PWREN</text>
<text x="90.1" y="44.7">MIPI_D3N</text>
<text x="90.1" y="46.6">MIPI_D3P</text>
<text x="90.1" y="42.9">MIPI_D2P</text>
<text x="90.1" y="50.3">MIPI_CKP</text>
<text x="90.1" y="52.1">MIPI_CKN</text>
<text x="164.3" y="54">EPHY_TXP</text>
<text x="164.3" y="55.8">EPHY_TXN</text>
<text x="164.3" y="57.7">EPHY_RXP</text>
<text x="164.3" y="59.5">EPHY_RXN</text>
<text x="90.1" y="65.1">SPI0_TXD</text>
<text x="90.1" y="61.4">SPI0_CSN_0</text>
<text x="90.1" y="63.3">SPI0_CLK</text>
<text x="164.3" y="61.4">ETH_ACT</text>
<text x="164.3" y="63.3">ETH_STA</text>
<text x="90.1" y="67">SPI0_RXD</text>
<text x="90.1" y="68.8">SPI0_D_2</text>
<text x="90.1" y="70.7">SPI0_D_3</text>
<text x="164.3" y="68.8">PHY_RESET</text>
<text x="164.3" y="70.7">MAC_MDIO</text>
<text x="90.1" y="74.4">RTC_VBAT</text>
<text x="164.3" y="72.5">MAC_MDC</text>
<text x="164.3" y="74.4">MAC_RXD0</text>
<text x="164.3" y="76.2">MAC_TXEN</text>
<text x="164.3" y="78.1">MAC_TXD1</text>
<text x="164.3" y="79.9">MAC_RXDV</text>
<text x="164.3" y="81.8">MAC_TXD0</text>
<text x="164.3" y="83.6">MAC_RXD1</text>
<text x="92" y="89.2">SD0_CMD</text>
<text x="92" y="85.5">SD0_CD</text>
<text x="92" y="87.3">SD0_CLK</text>
<text x="164.3" y="85.5">MAC_REF_CLK</text>
<text x="92" y="91.1">SD0_EN</text>
<text x="92" y="92.9">SD0_DATA_3</text>
<text x="92" y="94.8">SD0_DATA_2</text>
<text x="92" y="96.6">SD0_DATA_1</text>
<text x="92" y="98.5">SD0_DATA_0</text>
<text x="164.3" y="98.5">AC_MICIP_00</text>
<text x="164.3" y="100.3">AC_MICIN_00</text>
<text x="92" y="105.9">SD1_CD</text>
<text x="92" y="107.7">SD1_CLK</text>
<text x="164.3" y="102.2">AC_MICBIAS_00</text>
<text x="164.3" y="104">AC_MICIP_11</text>
<text x="164.3" y="105.9">AC_MICIN_11</text>
<text x="164.3" y="107.7">AC_MICBIAS_11</text>
<text x="92" y="109.6">SD1_CMD</text>
<text x="92" y="113.3">SD1_DATA_3</text>
<text x="164.3" y="111.5">AC_MICIP</text>
<text x="164.3" y="113.3">AC_MICIN</text>
<text x="92" y="115.2">SD1_DATA_2</text>
<text x="92" y="117">SD1_DATA_1</text>
<text x="92" y="118.9">SD1_DATA_0</text>
<text x="164.3" y="115.2">AC_MICBIAS</text>
<text x="164.3" y="118.9">AC_LINE1</text>
<text x="92" y="122.6">WIFI_INT</text>
<text x="92" y="124.4">WL_REG_ON</text>
<text x="164.3" y="120.7">AC_OUTL</text>
<text x="92" y="133.7">PWM_2</text>
<text x="92" y="135.6">PWM_3</text>
<text x="92" y="137.4">PWM_4</text>
<text x="164.3" y="133.7">IRCUT_OFF</text>
<text x="164.3" y="135.6">IRCUT_ON</text>
<text x="92" y="139.3">PWM_5</text>
<text x="92" y="141.1">PWM_6</text>
<text x="92" y="143">PWM_7</text>
<text x="92" y="144.8">PWM_8</text>
<text x="92" y="146.7">PWM_9</text>
<text x="164.3" y="146.7">ARM_JTAG_TDO</text>
<text x="164.3" y="148.5">ARM_JTAG_TDI</text>
<text x="90.1" y="154.1">UART0_TX</text>
<text x="90.1" y="155.9">UART0_RX</text>
<text x="164.3" y="150.4">ARM_JTAG_TCK</text>
<text x="164.3" y="152.2">ARM_JTAG_TMS</text>
<text x="164.3" y="154.1">ARM_JTAG_TRSTN</text>
<text x="90.1" y="159.6">UART1_TX</text>
<text x="90.1" y="161.5">UART1_RX</text>
<text x="90.1" y="165.2">UART2_TX</text>
<text x="90.1" y="167.1">UART2_RX</text>
<text x="164.3" y="163.4">XAIN3_SADC</text>
<text x="164.3" y="165.2">XAIN2_SADC</text>
<text x="164.3" y="167.1">XAIN1_SADC</text>
<text x="164.3" y="168.9">XAIN0_SADC</text>
</g>
<g font-size="1.7" fill="#000080">
<text x="180.6" y="27.4">13 Reset</text>
<text x="180.6" y="47.8">12 USB WIFI</text>
<text x="63.8" y="57">03 Sensor</text>
<text x="63.8" y="79.3">04 SPI Flash/RTC</text>
<text x="180.6" y="92.3">14 ETH</text>
<text x="180.6" y="125.6">06 Audio</text>
<text x="63.8" y="129.3">05 SD Card</text>
<text x="180.6" y="140.5">10 IR CUT</text>
<text x="63.8" y="150.5">15 MOTO</text>
<text x="180.6" y="157.9">09 NC</text>
<text x="63.8" y="173.8">07 Uart</text>
<text x="180.6" y="172.7">08 SADC</text>
<text x="108.3" y="177.5">02 CPU System</text>
</g>
<g font-size="1.7">
<text x="219.5" y="172.7">Title</text>
<text x="219.5" y="178.3">Size</text>
<text x="227" y="178.3">Document Number</text>
<text x="227" y="174.6">&lt;Title&gt;</text>
<text x="280.7" y="178.3">Rev</text>
<text x="219.5" y="183.8">Date:</text>
<text x="221.4" y="180.1">B</text>
<text x="227" y="180.1">&lt;Doc&gt;</text>
<text x="229.2" y="183.8">Monday, March 27, 2023</text>
<text x="256.6" y="183.8">Sheet</text>
<text x="265.9" y="183.8">2</text>
<text x="271.4" y="183.8">of</text>
<text x="277" y="183.8">21</text>
<text x="282.6" y="180.1">&lt;Rev</text>
<text x="286.6" y="180.1">Code&gt;</text>
</g>
<g font-size="1.3">
<text x="36" y="7.6">5</text>
<text x="91.6" y="7.6">4</text>
<text x="147.2" y="7.6">3</text>
<text x="202.8" y="7.6">2</text>
<text x="258.5" y="7.6">1</text>
<text x="6.8" y="31.3">D</text>
<text x="286.8" y="31.3">D</text>
<text x="6.8" y="75.3">C</text>
<text x="286.8" y="75.3">C</text>
<text x="6.8" y="119.4">B</text>
<text x="286.8" y="119.4">B</text>
<text x="6.8" y="163.4">A</text>
<text x="286.8" y="163.4">A</text>
<text x="36" y="185.6">5</text>
<text x="91.6" y="185.6">4</text>
<text x="147.2" y="185.6">3</text>
<text x="202.8" y="185.6">2</text>
<text x="258.5" y="185.6">1</text>
</g>
</svg>
